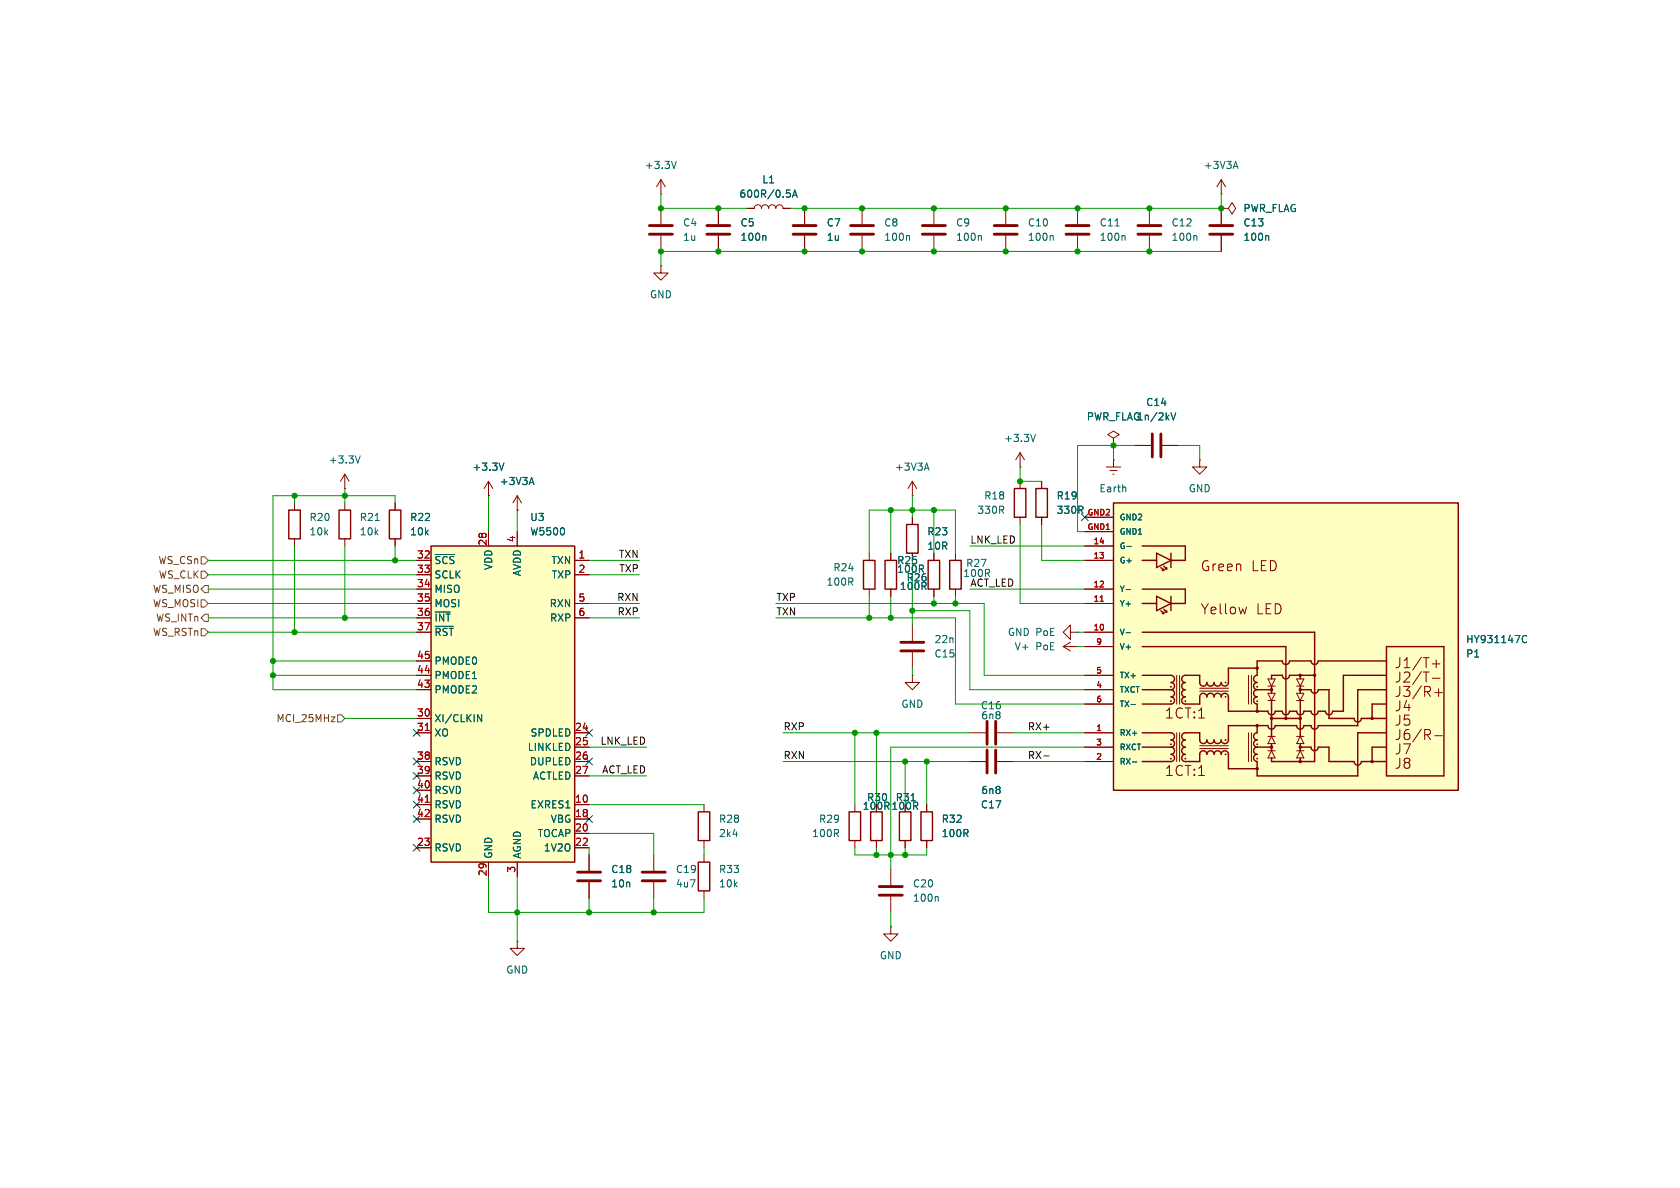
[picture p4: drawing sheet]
<svg xmlns="http://www.w3.org/2000/svg" width="297mm" height="210mm" viewBox="0 0 297 210" stroke-linecap="round" stroke-linejoin="round" font-family="sans-serif">
<g fill="none" stroke="#840000" stroke-width=".18">
<path d="M116.8 34.3h.1M116.8 31.8l-.7 1.2M116.8 31.8l.8 1.2M116.8 31.8v2.5M116.8 36.8v2.8M127 36.8v2.8M132.1 36.8h1.2a.64 .64 0 0 1 .7-.6 .64 .64 0 0 1 .6 .6 .64 .64 0 0 1 .7-.6 .64 .64 0 0 1 .6 .6 .64 .64 0 0 1 .6-.6 .64 .64 0 0 1 .7 .6 .64 .64 0 0 1 .6-.6 .64 .64 0 0 1 .6 .6h1.3M142.2 36.8v2.8M152.4 36.8v2.8M165.1 36.8v2.8M177.8 36.8v2.8M190.5 36.8v2.8"/>
<path d="M203.2 36.8v2.8M215.9 36.8h1.3l.6-1 .6 1-.6 1-.6-1M215.9 36.8h.1M215.9 34.3h.1M215.9 31.8l-.8 1.2M215.9 31.8l.8 1.2M215.9 31.8v2.5M116.8 47v1.3h-1.2l1.2 1.2 1.3-1.2h-1.3M116.8 47h.1M116.8 41.7v2.8M127 41.7v2.8M142.2 41.7v2.8"/>
<path d="M152.4 41.7v2.8M165.1 41.7v2.8M177.8 41.7v2.8M190.5 41.7v2.8M203.2 41.7v2.8M196.8 77.5l1.1-.7-1.1-.6-1 .6 1 .7v1.2M196.8 78.7h.1M200.7 78.7h2.8M205.5 78.7h2.8M157.5 97.8v1.3M195.6 82.6h2.5M196.2 83.2h1.3"/>
<path d="M196.7 83.8h.3M196.8 81.3h.1M196.8 81.3v1.3M212.1 81.3v1.3h-1.3l1.3 1.2 1.3-1.2h-1.3M212.1 81.3h.1M157.5 104.1v1.3M188 114.3l1.2 .8M188 114.3h2.5M189.2 111.8v1.2l-1.2-1.2 1.2-1.3v1.3h1.3M189.2 113.5l-1.2 .8M190.5 114.3h.1M190.5 111.8h.1"/>
<path d="M171.4 134.6h2.8M176.3 134.6h2.8M115.6 151.1v2.8M115.6 156v2.8M124.5 142.2v1.3M124.5 148.6v1.3M157.5 153.7v2.8M157.5 158.5v2.8M163.8 142.2v1.3M163.8 148.6v1.3M91.4 166.4v1.2h1.3l-1.3 1.3-1.2-1.3h1.2M91.4 166.4h.1"/>
<path d="M157.5 163.8v1.3h-1.3l1.3 1.3 1.2-1.3h-1.2M157.5 163.8h.1"/>
</g>
<g fill="none" stroke="#006464" stroke-width=".18">
<path d="M119.6 28.5l-.5 1.3M139.1 33.6h.6M139.5 34.1l.2 .2v.3l-.2 .3M140.1 34.9l.4-1.3 .4 1.3M140.2 34.5h.6M197.1 39.9h.8M218.1 29.4h.6M218.4 28.5l.5 1.3M135.2 41.6l.2 .2v.7M160.6 41.6l.2 .2v.7M173.3 41.6l.2 .2v.7M186 41.6l.2 .2v.7"/>
<path d="M198.7 41.6l.2 .2v.7M211.4 41.6l.2 .2v.7M207 73l.4 1.2 .5-1.2M199 86.2v.7M165.7 158.5l.2 .2v.6"/>
</g>
<g fill="none" stroke="#840000" stroke-width=".51">
<path d="M114.8 39.9h4.1M125 39.9h4M140.2 39.9h4.1M150.4 39.9h4M163.1 39.9h4M175.8 39.9h4M188.5 39.9h4M201.2 39.9h4M114.8 41.4h4.1M125 41.4h4M140.2 41.4h4.1M150.4 41.4h4"/>
<path d="M163.1 41.4h4M175.8 41.4h4M188.5 41.4h4M201.2 41.4h4M203.7 76.7v4.1M205.2 76.7v4.1M174.5 132.6v4.1M176 132.6v4.1M113.5 155.7h4.1M113.5 154.2h4.1M155.4 156.7h4.1M155.4 158.2h4.1"/>
</g>
<path d="M156.5 99.1h2v5h-2zM123.4 143.5h2.1v5.1h-2.1zM162.8 143.5h2v5.1h-2z" fill="none" stroke="#840000" stroke-width=".25"/>
<path d="M196.8 88.9h61v50.8h-61z" fill="#ffffc2"/>
<g fill="none" stroke="#840000" stroke-width=".25">
<path d="M51.1 90.2h2v5.1h-2zM59.9 90.2h2.1v5.1h-2.1zM68.8 90.2h2.1v5.1h-2.1zM152.7 99.1h2v5h-2zM160.3 92.7h2v5.1h-2zM164.1 99.1h2v5h-2zM167.9 99.1h2v5h-2zM179.3 86.4h2.1v5h-2.1zM183.1 86.4h2.1v5h-2.1zM196.8 88.9h61v50.8h-61zM201.9 99.1h2.6M201.9 96.5h7.6v2.6h-2.5"/>
<path d="M204.5 97.8l2.5 1.3-2.5 1.2zM207 97.8v2.5M201.9 119.4h5.1a.64 .64 0 0 1 .6 .6 .64 .64 0 0 1-.6 .7 .63 .63 0 0 1 .6 .6 .63 .63 0 0 1-.6 .6M201.9 111.8h30.5v22.8h-7.6v-.6M201.9 114.3h25.4v12.7M201.9 106.7h2.6M201.9 104.1h7.6v2.6h-2.5M204.5 105.4l2.5 1.3-2.5 1.3zM205.2 108l.5 .5M205.2 100.3l.5 .5M205.5 108.5h.2M205.5 100.8h.2"/>
<path d="M205.7 100.6v.2M205.7 108.2v.3M205.7 107.7l.5 .5M205.7 100.1l.5 .5M206 108.2h.2M206 100.6h.2M206.2 100.3v.3M206.2 108v.2M207 105.4v2.6M222.2 118.1h-5v2.6a.64 .64 0 0 1-.7 .6 .64 .64 0 0 1-.6-.6 .64 .64 0 0 1-.6 .6 .64 .64 0 0 1-.7-.6 .64 .64 0 0 1-.6 .6 .64 .64 0 0 1-.6-.6 .64 .64 0 0 1-.7 .6 .64 .64 0 0 1-.6-.6v-1.3h-2.6a.64 .64 0 0 0-.6 .6 .64 .64 0 0 0 .6 .7 .64 .64 0 0 0-.6 .6 .64 .64 0 0 0 .6 .6 .64 .64 0 0 0-.6 .7 .64 .64 0 0 0 .6 .6M229.9 119.4v.6M232.4 119.4h-4.4a.64 .64 0 0 1-.7 .6 .64 .64 0 0 1-.6-.6h-1.9v.6"/>
<path d="M245.1 119.4h-7.6v6.3h-1.9a.64 .64 0 0 1-.7 .7 .64 .64 0 0 1-.6-.7h-1.3a.64 .64 0 0 1-.6 .7 .64 .64 0 0 1-.6-.7h-1.3a.64 .64 0 0 1-.6 .7 .64 .64 0 0 1-.7-.7h-1.2a.64 .64 0 0 1-.7 .7 .64 .64 0 0 1-.6-.7h-1.3a.64 .64 0 0 1-.6 .7 .64 .64 0 0 1-.6-.7h-7v-2.5a.64 .64 0 0 0-.7-.6 .64 .64 0 0 0-.6 .6 .64 .64 0 0 0-.6-.6 .64 .64 0 0 0-.7 .6 .64 .64 0 0 0-.6-.6 .64 .64 0 0 0-.6 .6 .64 .64 0 0 0-.7-.6 .64 .64 0 0 0-.6 .6v1.3h-2.6a.64 .64 0 0 1-.6-.7 .64 .64 0 0 1 .6-.6M245.1 116.8h-12.1a.64 .64 0 0 1-.6 .7 .64 .64 0 0 1-.6-.7h-3.8a.64 .64 0 0 1-.7 .7 .64 .64 0 0 1-.6-.7h-4.5v2.6a.64 .64 0 0 0-.6 .6 .64 .64 0 0 0 .6 .7 .63 .63 0 0 0-.6 .6 .63 .63 0 0 0 .6 .6M245.1 114.3h10.2v22.9h-10.2zM201.9 129.5h5.1a.64 .64 0 0 1 .6 .7 .64 .64 0 0 1-.6 .6 .63 .63 0 0 1 .6 .6 .63 .63 0 0 1-.6 .7h-5.1M201.9 121.9h5.1M207 132.1a.64 .64 0 0 1 .6 .6 .64 .64 0 0 1-.6 .7 .63 .63 0 0 1 .6 .6 .63 .63 0 0 1-.6 .6h-5.1M207 123.2a.63 .63 0 0 1 .6 .6 .63 .63 0 0 1-.6 .7h-5.1M207 121.9a.63 .63 0 0 1 .6 .7 .63 .63 0 0 1-.6 .6M209.5 132.1a.64 .64 0 0 0-.6 .6 .64 .64 0 0 0 .6 .7 .64 .64 0 0 0-.6 .6 .64 .64 0 0 0 .6 .6h2.6v-1.2a.64 .64 0 0 1 .6-.7 .64 .64 0 0 1 .7 .7 .64 .64 0 0 1 .6-.7 .64 .64 0 0 1 .6 .7 .64 .64 0 0 1 .7-.7 .64 .64 0 0 1 .6 .7 .64 .64 0 0 1 .6-.7 .64 .64 0 0 1 .7 .7v2.5h5M222.2 130.8a.63 .63 0 0 0-.6 .6 .63 .63 0 0 0 .6 .7M222.2 128.3v1.2a.63 .63 0 0 0-.6 .7 .63 .63 0 0 0 .6 .6M222.2 132.1h2.6"/>
<path d="M224.8 121.9h-2.6a.64 .64 0 0 0-.6 .7 .64 .64 0 0 0 .6 .6 .63 .63 0 0 0-.6 .6 .63 .63 0 0 0 .6 .7v1.2M224.8 121.3v1.3M224.8 123.8v6.4M224.8 131.4v1.3M224.8 127h5.1M229.9 132.1h1.9a.64 .64 0 0 0 .6 .6 .64 .64 0 0 0 .6-.6h1.9v2.5h4.5a.64 .64 0 0 0 .6 .7 .64 .64 0 0 0 .7-.7h4.4M229.9 121.9h1.9a.64 .64 0 0 0 .6 .7 .64 .64 0 0 0 .6-.7h1.9v5.1h4.5a.64 .64 0 0 0 .6 .6 .64 .64 0 0 0 .7-.6h4.4M229.9 121.3v1.3M229.9 123.8v6.4M229.9 131.4v1.3M229.9 134v.6M245.1 121.9h-5.1v6.4h-7a.64 .64 0 0 1-.6 .6 .64 .64 0 0 1-.6-.6h-1.3a.64 .64 0 0 1-.6 .6 .64 .64 0 0 1-.7-.6h-3.8a.64 .64 0 0 1-.6 .6 .64 .64 0 0 1-.6-.6h-7v2.5a.64 .64 0 0 1-.7 .6 .64 .64 0 0 1-.6-.6 .64 .64 0 0 1-.6 .6 .64 .64 0 0 1-.7-.6 .64 .64 0 0 1-.6 .6 .64 .64 0 0 1-.6-.6 .64 .64 0 0 1-.7 .6 .64 .64 0 0 1-.6-.6v-1.3h-2.6a.64 .64 0 0 0-.6 .7 .64 .64 0 0 0 .6 .6 .64 .64 0 0 0-.6 .6 .64 .64 0 0 0 .6 .7"/>
<path d="M245.1 129.5h-5.1v7.7h-17.8v-2.6a.63 .63 0 0 1-.6-.6 .63 .63 0 0 1 .6-.6 .64 .64 0 0 1-.6-.7 .64 .64 0 0 1 .6-.6M245.1 132.1h-2.5v2.5M245.1 124.5h-2.5v2.5M123.4 152.4h2.1v5.1h-2.1zM153.9 143.5h2.1v5.1h-2.1z"/>
</g>
<g fill="none" stroke="#840000" stroke-width=".18">
<path d="M215.9 36.8v2.8M215.9 41.7v2.8M52.1 88.9v1.3M52.1 95.3v1.2M61 86.4h.1M61 83.8v2.6M61 88.9v1.3M61 95.3v1.2M61 83.8l-.8 1.3M61 83.8l.7 1.3M69.8 88.9v1.3M69.8 95.3v1.2"/>
<path d="M86.4 87.6h.1M86.4 85.1l-.8 1.3M86.4 85.1l.7 1.3M86.4 85.1v2.5M91.4 90.2h.1M91.4 87.6l-.7 1.3M91.4 87.6l.8 1.3M91.4 87.6v2.6M153.7 97.8v1.3M161.3 87.6h.1M161.3 85.1v2.5M161.3 91.4v1.3"/>
<path d="M161.3 97.8v1.3M161.3 85.1l-.8 1.3M161.3 85.1l.8 1.3M165.1 97.8v1.3M168.9 97.8v1.3M180.3 82.6h.1M180.3 80l-.7 1.3M180.3 80l.8 1.3M180.3 80v2.6M180.3 85.1v1.3M180.3 91.4v1.3M184.1 85.1v1.3"/>
<path d="M184.1 91.4v1.3M191.8 99.1h5M191.8 96.5h5M191.8 94h5M191.8 91.4h5M153.7 104.1v1.3M165.1 104.1v1.3M168.9 104.1v1.3M191.8 119.4h5M191.8 114.3h5M191.8 111.8h5M191.8 106.7h5"/>
<path d="M191.8 104.1h5M208 119.4v5.1M208.5 119.4v5.1M220.4 107.3l-.4 1.2M220.7 119.4v5.1M221.2 119.4v5.1M253.2 119.9h1.4M253.2 117.4h1.4M253.9 116.7v1.3M171.4 129.5h2.8M176.3 129.5h2.8M191.8 134.6h5"/>
<path d="M191.8 132.1h5M191.8 129.5h5M191.8 124.5h5M191.8 121.9h5M208 129.5v5.1M208.5 129.5v5.1M212.1 132.3h5.1M212.1 131.8h5.1M212.1 122.2h5.1M212.1 121.7h5.1M220.7 129.5v5.1M221.2 129.5v5.1"/>
<path d="M224.2 123.8h1.2M224.2 122.6h1.2l-.6 1.2zM224.2 121.3h1.2M224.2 120h1.2l-.6 1.3zM224.2 132.7h1.2M224.2 130.2h1.2M224.8 132.7l.6 1.3h-1.2zM224.8 130.2l.6 1.2h-1.2zM229.2 123.8h1.3M229.2 122.6h1.3l-.6 1.2zM229.2 121.3h1.3M229.2 120h1.3l-.6 1.3z"/>
<path d="M229.2 132.7h1.3M229.2 130.2h1.3M229.9 132.7l.6 1.3h-1.3zM229.9 130.2l.6 1.2h-1.3zM253.6 130.1h1.4M253.6 122.4h1.4M254.3 121.8v1.3M104.1 151.1v2.8M104.1 156v2.8M124.5 151.1v1.3M124.5 157.5v1.3M154.9 148.6v1.3"/>
<circle cx="207" cy="134.1" r=".08"/>
<circle cx="207" cy="131.6" r=".08"/>
<circle cx="207" cy="124" r=".08"/>
<circle cx="207" cy="121.4" r=".08"/>
<circle cx="209.6" cy="134.1" r=".08"/>
<circle cx="209.6" cy="124" r=".08"/>
<circle cx="216.7" cy="133.4" r=".08"/>
<circle cx="216.7" cy="130.8" r=".08"/>
<circle cx="216.7" cy="123.2" r=".08"/>
<circle cx="216.7" cy="120.7" r=".08"/>
<circle cx="222.3" cy="131.6" r=".08"/>
<circle cx="222.3" cy="134.1" r=".08"/>
<circle cx="222.3" cy="121.4" r=".08"/>
<circle cx="222.3" cy="124" r=".08"/>
</g>
<g fill="none" stroke="#840000" stroke-width=".2">
<circle cx="222.2" cy="118.1" r=".2"/>
<circle cx="229.9" cy="119.4" r=".2"/>
<circle cx="232.4" cy="119.4" r=".2"/>
<circle cx="222.2" cy="128.3" r=".2"/>
<circle cx="222.2" cy="135.9" r=".2"/>
<circle cx="222.2" cy="125.7" r=".2"/>
<circle cx="224.8" cy="127" r=".2"/>
<circle cx="224.8" cy="132.1" r=".2"/>
<circle cx="224.8" cy="121.9" r=".2"/>
<circle cx="227.3" cy="127" r=".2"/>
<circle cx="229.9" cy="132.1" r=".2"/>
<circle cx="229.9" cy="134.6" r=".2"/>
<circle cx="229.9" cy="127" r=".2"/>
<circle cx="229.9" cy="121.9" r=".2"/>
<circle cx="242.6" cy="127" r=".2"/>
<circle cx="242.6" cy="134.6" r=".2"/>
</g>
<g fill="none" stroke="#006464" stroke-width=".18">
<path d="M224.1 41.6l.2 .2v.7M183.1 76.8l-.5 1.2M63.7 80.6l-.4 1.3M66.3 92h.8M89.1 81.9l-.4 1.2M93.7 85.3h.6M94 84.4l.4 1.3M163.5 82.8h.6M163.8 81.9l.5 1.2M199.2 96.6h.8M199.1 111.8h.8M199.1 104.2h.8"/>
<path d="M269.2 113.4l.3 .2 .4-.1M269.9 112.5l-.4-.2-.3 .2M199.9 124.5h.8M200.2 134.7h.8"/>
</g>
<path d="M194.5 106.3h.6" fill="none" stroke="#a90000" stroke-width=".18"/>
<path d="M213.9 39.9h4M213.9 41.4h4M174.5 127.5v4.1M176 127.5v4.1M102.1 154.2h4.1M102.1 155.7h4.1" fill="none" stroke="#840000" stroke-width=".51"/>
<path d="M76.2 96.5h25.4v55.9h-25.4z" fill="#ffffc2"/>
<path d="M76.2 96.5h25.4v55.9h-25.4zM150.1 143.5h2v5.1h-2zM159 143.5h2v5.1h-2z" fill="none" stroke="#840000" stroke-width=".25"/>
<g fill="none" stroke="#840000" stroke-width=".18">
<path d="M127 36.8v2.8M132.1 36.8h1.2M138.4 36.8h1.3M142.2 36.8v2.8M215.9 36.8h.1M215.9 36.8v2.8M127 41.7v2.8M142.2 41.7v2.8M215.9 41.7v2.8M196.8 78.7h.1M200.7 78.7h2.8M205.5 78.7h2.8"/>
<path d="M69.8 88.9v1.3M69.8 95.3v1.2M73.7 99.1h2.5M86.4 87.6h.1M86.4 94v2.5M91.4 90.2h.1M91.4 94v2.5M101.6 99.1h2.5M157.5 97.8v1.3M161.3 91.4v1.3M161.3 97.8v1.3M165.1 97.8v1.3"/>
<path d="M184.1 85.1v1.3M184.1 91.4v1.3M191.8 99.1h5M191.8 96.5h5M191.8 94h5M191.8 91.4h5M73.7 101.6h2.5M73.7 104.1h2.5M73.7 106.7h2.5M73.7 109.2h2.5M73.7 111.8h2.5M73.7 116.8h2.5"/>
<path d="M73.7 119.4h2.5M101.6 101.6h2.5M101.6 106.7h2.5M101.6 109.2h2.5M157.5 104.1v1.3M161.3 119.4v1.3h-1.3l1.3 1.2 1.3-1.2h-1.3M161.3 119.4h.1M161.3 110.5v2.8M161.3 115.3v2.8M165.1 104.1v1.3M191.8 104.1h5M191.8 106.7h5"/>
<path d="M191.8 111.8h5M191.8 119.4h5M191.8 114.3h5M73.7 121.9h2.5M73.7 127h2.5M73.7 129.5h2.5M73.7 134.6h2.5M73.7 137.2h2.5M73.7 139.7h2.5M101.6 129.5h2.5M101.6 134.6h2.5M101.6 137.2h2.5"/>
<path d="M101.6 132.1h2.5M171.4 134.6h2.8M176.3 134.6h2.8M191.8 121.9h5M191.8 129.5h5M191.8 134.6h5M191.8 132.1h5M191.8 124.5h5M73.7 142.2h2.5M73.7 144.8h2.5M73.7 149.9h2.5M86.4 152.4v2.5"/>
<path d="M91.4 152.4v2.5M101.6 142.2h2.5M101.6 144.8h2.5M101.6 149.9h2.5M101.6 147.3h2.5M104.1 151.1v2.8M104.1 156v2.8M151.1 142.2v1.3M151.1 148.6v1.3M154.9 148.6v1.3M160 148.6v1.3M163.8 142.2v1.3"/>
<path d="M163.8 148.6v1.3"/>
</g>
<g fill="none" stroke="#006464" stroke-width=".18">
<path d="M139.1 33.6h.6M139.5 34.1l.2 .2v.3l-.2 .3M140.1 34.9l.4-1.3 .4 1.3M140.2 34.5h.6M135.2 41.6l.2 .2v.7M224.1 41.6l.2 .2v.7M207 73l.4 1.2 .5-1.2M76.9 98h3.5M89.1 81.9l-.4 1.2M93.7 85.3h.6M94 84.4l.4 1.3M199.2 96.6h.8"/>
<path d="M76.9 110.7h3.2M199.1 111.8h.8M199.1 104.2h.8M269.2 113.4l.3 .2 .4-.1M269.9 112.5l-.4-.2-.3 .2M84.4 126.3l.8 1.3v-1.3M199.9 124.5h.8M200.2 134.7h.8"/>
</g>
<path d="M194.5 106.3h.6M75.2 129.1h.7M75.2 141.8h.7" fill="none" stroke="#a90000" stroke-width=".18"/>
<path d="M159.3 115.1h4M159.3 113.5h4" fill="none" stroke="#840000" stroke-width=".51"/>
<path d="M35.6 98.4h.6l.6 .7-.6 .6h-.6zM35.6 106h.6l.6 .7-.6 .6h-.6zM35.6 101h.6l.6 .6-.6 .6h-.6zM35.6 111.1h.6l.6 .7-.6 .6h-.6zM36.2 103.5h.6v1.3h-.6l-.6-.7zM36.2 108.6h.6v1.3h-.6l-.6-.7zM58.6 126.7h.6l-.6 .9h.6M59.7 126.4h.6l.7 .6-.7 .6h-.6z" fill="none" stroke="#725600" stroke-width=".18"/>
<path d="M184.5 133.6h1" fill="none" stroke="#0f0f0f" stroke-width=".18"/>
<g fill="none" stroke="#009600" stroke-width=".18">
<path d="M116.8 34.3v2.5h15.3M215.9 34.3v2.5h-76.2M215.9 44.5h-99.1v2.5M196.8 78.7v2.6M200.7 78.7h-10.2v15.3h1.3M208.3 78.7h3.8v2.6M36.8 99.1h36.9M52.1 87.6v1.3M52.1 96.5v15.3M61 86.4v2.5M61 96.5v12.7M69.8 88.9v-1.3h-21.5v34.3h25.4"/>
<path d="M69.8 96.5v2.6M86.4 87.6v6.4M91.4 90.2v3.8M104.1 99.1h8.9M153.7 97.8v-7.6h15.2v7.6M157.5 90.2v7.6M161.3 87.6v3.8M161.3 99.1v11.4M165.1 90.2v7.6M171.4 96.5h20.4M180.3 92.7v14h11.5M180.3 82.6v2.5h3.8"/>
<path d="M184.1 92.7v6.4h7.7M36.8 111.8h36.9M36.8 109.2h36.9M36.8 106.7h36.9M36.8 101.6h36.9M36.8 104.1h36.9M48.3 119.4h25.4M48.3 116.8h25.4M104.1 109.2h8.9M104.1 106.7h8.9M104.1 101.6h8.9M137.2 106.7h36.8v12.7h17.8"/>
<path d="M137.2 109.2h31.7v15.3h22.9M153.7 105.4v3.8M157.5 105.4v3.8M161.3 108h10.1v13.9h20.4M161.3 118.1v1.3M165.1 105.4v1.3M168.9 105.4v1.3M171.4 104.1h20.4M190.5 111.8h1.3M190.5 114.3h1.3M61 127h12.7M104.1 132.1h10.2"/>
<path d="M104.1 137.2h10.2M138.4 129.5h33M138.4 134.6h33M151.1 129.5v12.7M154.9 129.5v12.7M160 134.6v7.6M163.8 134.6v7.6M179.1 129.5h12.7M179.1 134.6h12.7M191.8 132.1h-34.3v21.6M86.4 154.9v6.4h38.1v-2.5M91.4 154.9v11.5"/>
<path d="M104.1 147.3h11.5v3.8M104.1 142.2h20.4M104.1 149.9v1.2M104.1 158.8v2.5M115.6 158.8v2.5M124.5 149.9v1.2M151.1 149.9v1.2h12.7v-1.2M154.9 149.9v1.2M160 149.9v1.2M157.5 161.3v2.5"/>
</g>
<g fill="none" stroke="#000084" stroke-width=".18">
<path d="M191.2 90.8l1.2 1.2M192.4 90.8l-1.2 1.2M73.1 128.9l1.2 1.2M73.1 134l1.2 1.2M73.1 136.6l1.2 1.2M73.1 139.1l1.2 1.2M74.3 128.9l-1.2 1.2M74.3 134l-1.2 1.2M74.3 136.6l-1.2 1.2M74.3 139.1l-1.2 1.2M103.5 128.9l1.2 1.2M103.5 134l1.2 1.2"/>
<path d="M104.7 128.9l-1.2 1.2M104.7 134l-1.2 1.2M73.1 141.6l1.2 1.2M73.1 144.2l1.2 1.2M73.1 149.3l1.2 1.2M74.3 141.6l-1.2 1.2M74.3 144.2l-1.2 1.2M74.3 149.3l-1.2 1.2M103.5 144.2l1.2 1.2M104.7 144.2l-1.2 1.2"/>
</g>
<g fill="#009600" stroke="#009600" stroke-width=".18">
<circle cx="116.8" cy="36.8" r=".46"/>
<circle cx="142.2" cy="44.5" r=".46"/>
<circle cx="142.2" cy="36.8" r=".46"/>
<circle cx="152.4" cy="36.8" r=".46"/>
<circle cx="127" cy="36.8" r=".46"/>
<circle cx="127" cy="44.5" r=".46"/>
<circle cx="165.1" cy="44.5" r=".46"/>
<circle cx="165.1" cy="36.8" r=".46"/>
<circle cx="116.8" cy="44.5" r=".46"/>
<circle cx="61" cy="109.2" r=".46"/>
<circle cx="48.3" cy="119.4" r=".46"/>
<circle cx="52.1" cy="87.6" r=".46"/>
<circle cx="61" cy="87.6" r=".46"/>
<circle cx="160" cy="134.6" r=".46"/>
<circle cx="151.1" cy="129.5" r=".46"/>
<circle cx="163.8" cy="134.6" r=".46"/>
<circle cx="168.9" cy="106.7" r=".46"/>
<circle cx="115.6" cy="161.3" r=".46"/>
<circle cx="157.5" cy="151.1" r=".46"/>
<circle cx="104.1" cy="161.3" r=".46"/>
<circle cx="91.4" cy="161.3" r=".46"/>
<circle cx="153.7" cy="109.2" r=".46"/>
<circle cx="154.9" cy="129.5" r=".46"/>
<circle cx="160" cy="151.1" r=".46"/>
<circle cx="154.9" cy="151.1" r=".46"/>
<circle cx="161.3" cy="108" r=".46"/>
<circle cx="157.5" cy="109.2" r=".46"/>
<circle cx="157.5" cy="90.2" r=".46"/>
<circle cx="161.3" cy="90.2" r=".46"/>
<circle cx="165.1" cy="90.2" r=".46"/>
<circle cx="152.4" cy="44.5" r=".46"/>
<circle cx="180.3" cy="85.1" r=".46"/>
<circle cx="165.1" cy="106.7" r=".46"/>
<circle cx="52.1" cy="111.8" r=".46"/>
<circle cx="69.8" cy="99.1" r=".46"/>
<circle cx="48.3" cy="116.8" r=".46"/>
<circle cx="177.8" cy="36.8" r=".46"/>
<circle cx="177.8" cy="44.5" r=".46"/>
<circle cx="190.5" cy="44.5" r=".46"/>
<circle cx="203.2" cy="44.5" r=".46"/>
<circle cx="190.5" cy="36.8" r=".46"/>
<circle cx="203.2" cy="36.8" r=".46"/>
<circle cx="196.8" cy="78.7" r=".46"/>
<circle cx="215.9" cy="36.8" r=".46"/>
</g>
<g font-size="2.5" fill="#840000">
<text x="212.2" y="101.2">Green</text>
<text x="221.2" y="101.2">LED</text>
<text x="212.2" y="108.8">Yellow</text>
<text x="222" y="108.8">LED</text>
<text x="246.5" y="118.3">J1/T+</text>
<text x="246.5" y="120.9">J2/T-</text>
<text x="246.5" y="126">J4</text>
<text x="246.5" y="123.4">J3/R+</text>
<text x="205.8" y="127.2">1CT:1</text>
<text x="246.5" y="131">J6/R-</text>
<text x="246.5" y="128.5">J5</text>
<text x="205.8" y="137.4">1CT:1</text>
<text x="246.5" y="136.1">J8</text>
<text x="246.5" y="133.6">J7</text>
</g>
<g font-size="1.8" fill="#006464">
<text x="113.9" y="30.1">+3.3V</text>
<text x="130.6" y="35.2">600R/0.5A</text>
<text x="134.7" y="32.6">L1</text>
<text x="212.7" y="30.1">+3V3A</text>
<text x="120.7" y="40.2">C4</text>
<text x="130.8" y="40.2">C5</text>
<text x="146.1" y="40.2">C7</text>
<text x="156.2" y="40.2">C8</text>
<text x="168.9" y="40.2">C9</text>
<text x="181.6" y="40.2">C10</text>
<text x="194.3" y="40.2">C11</text>
<text x="207" y="40.2">C12</text>
<text x="219.7" y="37.7">PWR_FLAG</text>
<text x="219.7" y="40.2">C13</text>
<text x="120.7" y="42.8">1u</text>
<text x="130.8" y="42.8">100n</text>
<text x="146.1" y="42.8">1u</text>
<text x="156.2" y="42.8">100n</text>
<text x="168.9" y="42.8">100n</text>
<text x="181.6" y="42.8">100n</text>
<text x="194.3" y="42.8">100n</text>
<text x="207" y="42.8">100n</text>
<text x="219.7" y="42.8">100n</text>
<text x="114.8" y="52.9">GND</text>
<text x="202.5" y="72">C14</text>
<text x="192" y="74.5">PWR_FLAG</text>
<text x="200.9" y="74.5">1n/2kV</text>
<text x="58" y="82.1">+3.3V</text>
<text x="83.4" y="83.4">+3.3V</text>
<text x="158.1" y="83.4">+3V3A</text>
<text x="177.4" y="78.3">+3.3V</text>
<text x="88.3" y="86">+3V3A</text>
<text x="173.9" y="88.5">R18</text>
<text x="186.7" y="88.5">R19</text>
<text x="194.3" y="87.2">Earth</text>
<text x="210.1" y="87.2">GND</text>
<text x="54.6" y="94.8">10k</text>
<text x="54.6" y="92.3">R20</text>
<text x="63.5" y="94.8">10k</text>
<text x="63.5" y="92.3">R21</text>
<text x="72.4" y="94.8">10k</text>
<text x="72.4" y="92.3">R22</text>
<text x="93.6" y="92.3">U3</text>
<text x="93.6" y="94.8">W5500</text>
<text x="163.8" y="94.8">R23</text>
<text x="172.7" y="91">330R</text>
<text x="186.7" y="91">330R</text>
<text x="76.7" y="99.9">~{SCS}</text>
<text x="87.2" y="100.9" transform="rotate(-90 87.2 100.9)">VDD</text>
<text x="92.3" y="101.9" transform="rotate(-90 92.3 101.9)">AVDD</text>
<text x="97.4" y="99.9">TXN</text>
<text x="147.2" y="101.2">R24</text>
<text x="158.5" y="101.4">100R</text>
<text x="158.5" y="99.9">R25</text>
<text x="163.8" y="97.4">10R</text>
<text x="170.7" y="100.4">R27</text>
<text x="76.7" y="102.5">SCLK</text>
<text x="76.7" y="105">MISO</text>
<text x="76.7" y="107.5">MOSI</text>
<text x="97.1" y="107.5">RXN</text>
<text x="97.4" y="102.5">TXP</text>
<text x="146" y="103.7">100R</text>
<text x="159" y="104.5">100R</text>
<text x="160.2" y="103">R26</text>
<text x="76.7" y="110.1">~{INT}</text>
<text x="76.7" y="112.6">~{RST}</text>
<text x="97.1" y="110.1">RXP</text>
<text x="165.1" y="113.9">22n</text>
<text x="178.1" y="112.6">GND PoE</text>
<text x="259.1" y="113.9">HY931147C</text>
<text x="76.7" y="117.7">PMODE0</text>
<text x="165.1" y="116.4">C15</text>
<text x="179.3" y="115.2">V+</text>
<text x="183.1" y="115.2">PoE</text>
<text x="259.1" y="116.4">P1</text>
<text x="76.7" y="120.2">PMODE1</text>
<text x="76.7" y="122.8">PMODE2</text>
<text x="159.3" y="125.3">GND</text>
<text x="173.3" y="125.6">C16</text>
<text x="76.7" y="127.9">XI/CLKIN</text>
<text x="76.7" y="130.4">XO</text>
<text x="93.7" y="130.4">SPDLED</text>
<text x="173.4" y="127.4">6n8</text>
<text x="76.7" y="135.5">RSVD</text>
<text x="93.2" y="132.9">LINKLED</text>
<text x="93.6" y="135.5">DUPLED</text>
<text x="76.7" y="138">RSVD</text>
<text x="76.7" y="140.6">RSVD</text>
<text x="76.7" y="143.1">RSVD</text>
<text x="93.7" y="143.1">EXRES1</text>
<text x="94.1" y="138">ACTLED</text>
<text x="153.2" y="141.8">R30</text>
<text x="158.3" y="141.8">R31</text>
<text x="173.3" y="143.1">C17</text>
<text x="173.4" y="140.6">6n8</text>
<text x="76.7" y="145.6">RSVD</text>
<text x="95" y="148.2">TOCAP</text>
<text x="97.3" y="145.6">VBG</text>
<text x="127" y="148.2">2k4</text>
<text x="127" y="145.6">R28</text>
<text x="143.5" y="148.2">100R</text>
<text x="144.7" y="145.6">R29</text>
<text x="166.4" y="148.2">100R</text>
<text x="166.4" y="145.6">R32</text>
<text x="76.7" y="150.7">RSVD</text>
<text x="87.2" y="151.9" transform="rotate(-90 87.2 151.9)">GND</text>
<text x="92.3" y="151.9" transform="rotate(-90 92.3 151.9)">AGND</text>
<text x="96.1" y="150.7">1V2O</text>
<text x="108" y="154.5">C18</text>
<text x="119.4" y="154.5">C19</text>
<text x="127" y="154.5">R33</text>
<text x="108" y="157.1">10n</text>
<text x="119.4" y="157.1">4u7</text>
<text x="127" y="157.1">10k</text>
<text x="161.3" y="159.6">100n</text>
<text x="161.3" y="157.1">C20</text>
<text x="89.4" y="172.3">GND</text>
<text x="155.4" y="169.8">GND</text>
</g>
<g font-size="1.8" fill="#a90000">
<text x="91.2" y="96" transform="rotate(-90 91.2 96)">4</text>
<text x="73.6" y="98.8">32</text>
<text x="73.6" y="101.3">33</text>
<text x="86.1" y="96.6" transform="rotate(-90 86.1 96.6)">28</text>
<text x="102.2" y="98.8">1</text>
<text x="102.2" y="101.3">2</text>
<text x="73.6" y="103.9">34</text>
<text x="73.6" y="106.4">35</text>
<text x="102.2" y="106.4">5</text>
<text x="73.6" y="109">36</text>
<text x="73.6" y="111.5">37</text>
<text x="102.2" y="109">6</text>
<text x="73.6" y="116.6">45</text>
<text x="73.6" y="119.1">44</text>
<text x="73.6" y="121.7">43</text>
<text x="73.6" y="126.7">30</text>
<text x="73.6" y="129.3">31</text>
<text x="101.6" y="129.3">24</text>
<text x="101.6" y="131.8">25</text>
<text x="73.6" y="134.4">38</text>
<text x="73.6" y="136.9">39</text>
<text x="101.6" y="134.4">26</text>
<text x="101.6" y="136.9">27</text>
<text x="73.6" y="139.4">40</text>
<text x="73.6" y="142">41</text>
<text x="101.6" y="142">10</text>
<text x="73.6" y="144.5">42</text>
<text x="73.6" y="149.6">23</text>
<text x="101.6" y="144.5">18</text>
<text x="101.6" y="147.1">20</text>
<text x="101.6" y="149.6">22</text>
<text x="86.1" y="155" transform="rotate(-90 86.1 155)">29</text>
<text x="91.2" y="154.4" transform="rotate(-90 91.2 154.4)">3</text>
</g>
<g font-size="1.8" fill="#725600">
<text x="27.9" y="99.9">WS_CSn</text>
<text x="26.9" y="107.5">WS_MOSI</text>
<text x="26.9" y="105">WS_MISO</text>
<text x="28" y="102.5">WS_CLK</text>
<text x="26.9" y="112.6">WS_RSTn</text>
<text x="27.5" y="110.1">WS_INTn</text>
<text x="48.8" y="127.9">MCI_25MHz</text>
</g>
<g font-size="1.8" fill="#0f0f0f">
<text x="109.3" y="98.7">TXN</text>
<text x="109.4" y="101.3">TXP</text>
<text x="171.4" y="96.2">LNK_LED</text>
<text x="109" y="106.3">RXN</text>
<text x="137.2" y="106.3">TXP</text>
<text x="170.2" y="102.2">100R</text>
<text x="171.4" y="103.8">ACT_LED</text>
<text x="109.1" y="108.9">RXP</text>
<text x="137.2" y="108.9">TXN</text>
<text x="106.1" y="131.7">LNK_LED</text>
<text x="138.4" y="129.2">RXP</text>
<text x="181.6" y="129.2">RX+</text>
<text x="106.4" y="136.8">ACT_LED</text>
<text x="138.4" y="134.3">RXN</text>
<text x="181.6" y="134.3">RX-</text>
</g>
<g font-size="1.8" fill="#840000">
<text x="152.4" y="143.4">100R</text>
<text x="157.5" y="143.4">100R</text>
</g>
<g font-size="1.4" fill="#a90000">
<text x="192.2" y="93.7">GND1</text>
<text x="192.2" y="91.2">GND2</text>
<text x="193.2" y="98.8">13</text>
<text x="193.2" y="96.3">14</text>
<text x="193.2" y="106.4">11</text>
<text x="193.2" y="103.9">12</text>
<text x="193.2" y="111.5">10</text>
<text x="193.7" y="119.1">5</text>
<text x="193.7" y="114">9</text>
<text x="193.7" y="124.2">6</text>
<text x="193.7" y="121.7">4</text>
<text x="193.7" y="131.8">3</text>
<text x="193.7" y="129.3">1</text>
<text x="193.7" y="134.4">2</text>
</g>
<g font-size="1.4" fill="#006464">
<text x="197.9" y="94.7">GND1</text>
<text x="197.9" y="92.2">GND2</text>
<text x="197.9" y="99.8">G+</text>
<text x="197.9" y="97.3">G-</text>
<text x="197.9" y="107.4">Y+</text>
<text x="197.9" y="104.9">Y-</text>
<text x="197.9" y="112.5">V-</text>
<text x="197.9" y="115">V+</text>
<text x="197.9" y="125.2">TX-</text>
<text x="197.9" y="122.7">TXCT</text>
<text x="197.9" y="120.1">TX+</text>
<text x="197.9" y="130.3">RX+</text>
<text x="197.9" y="135.4">RX-</text>
<text x="197.9" y="132.8">RXCT</text>
</g>
</svg>
